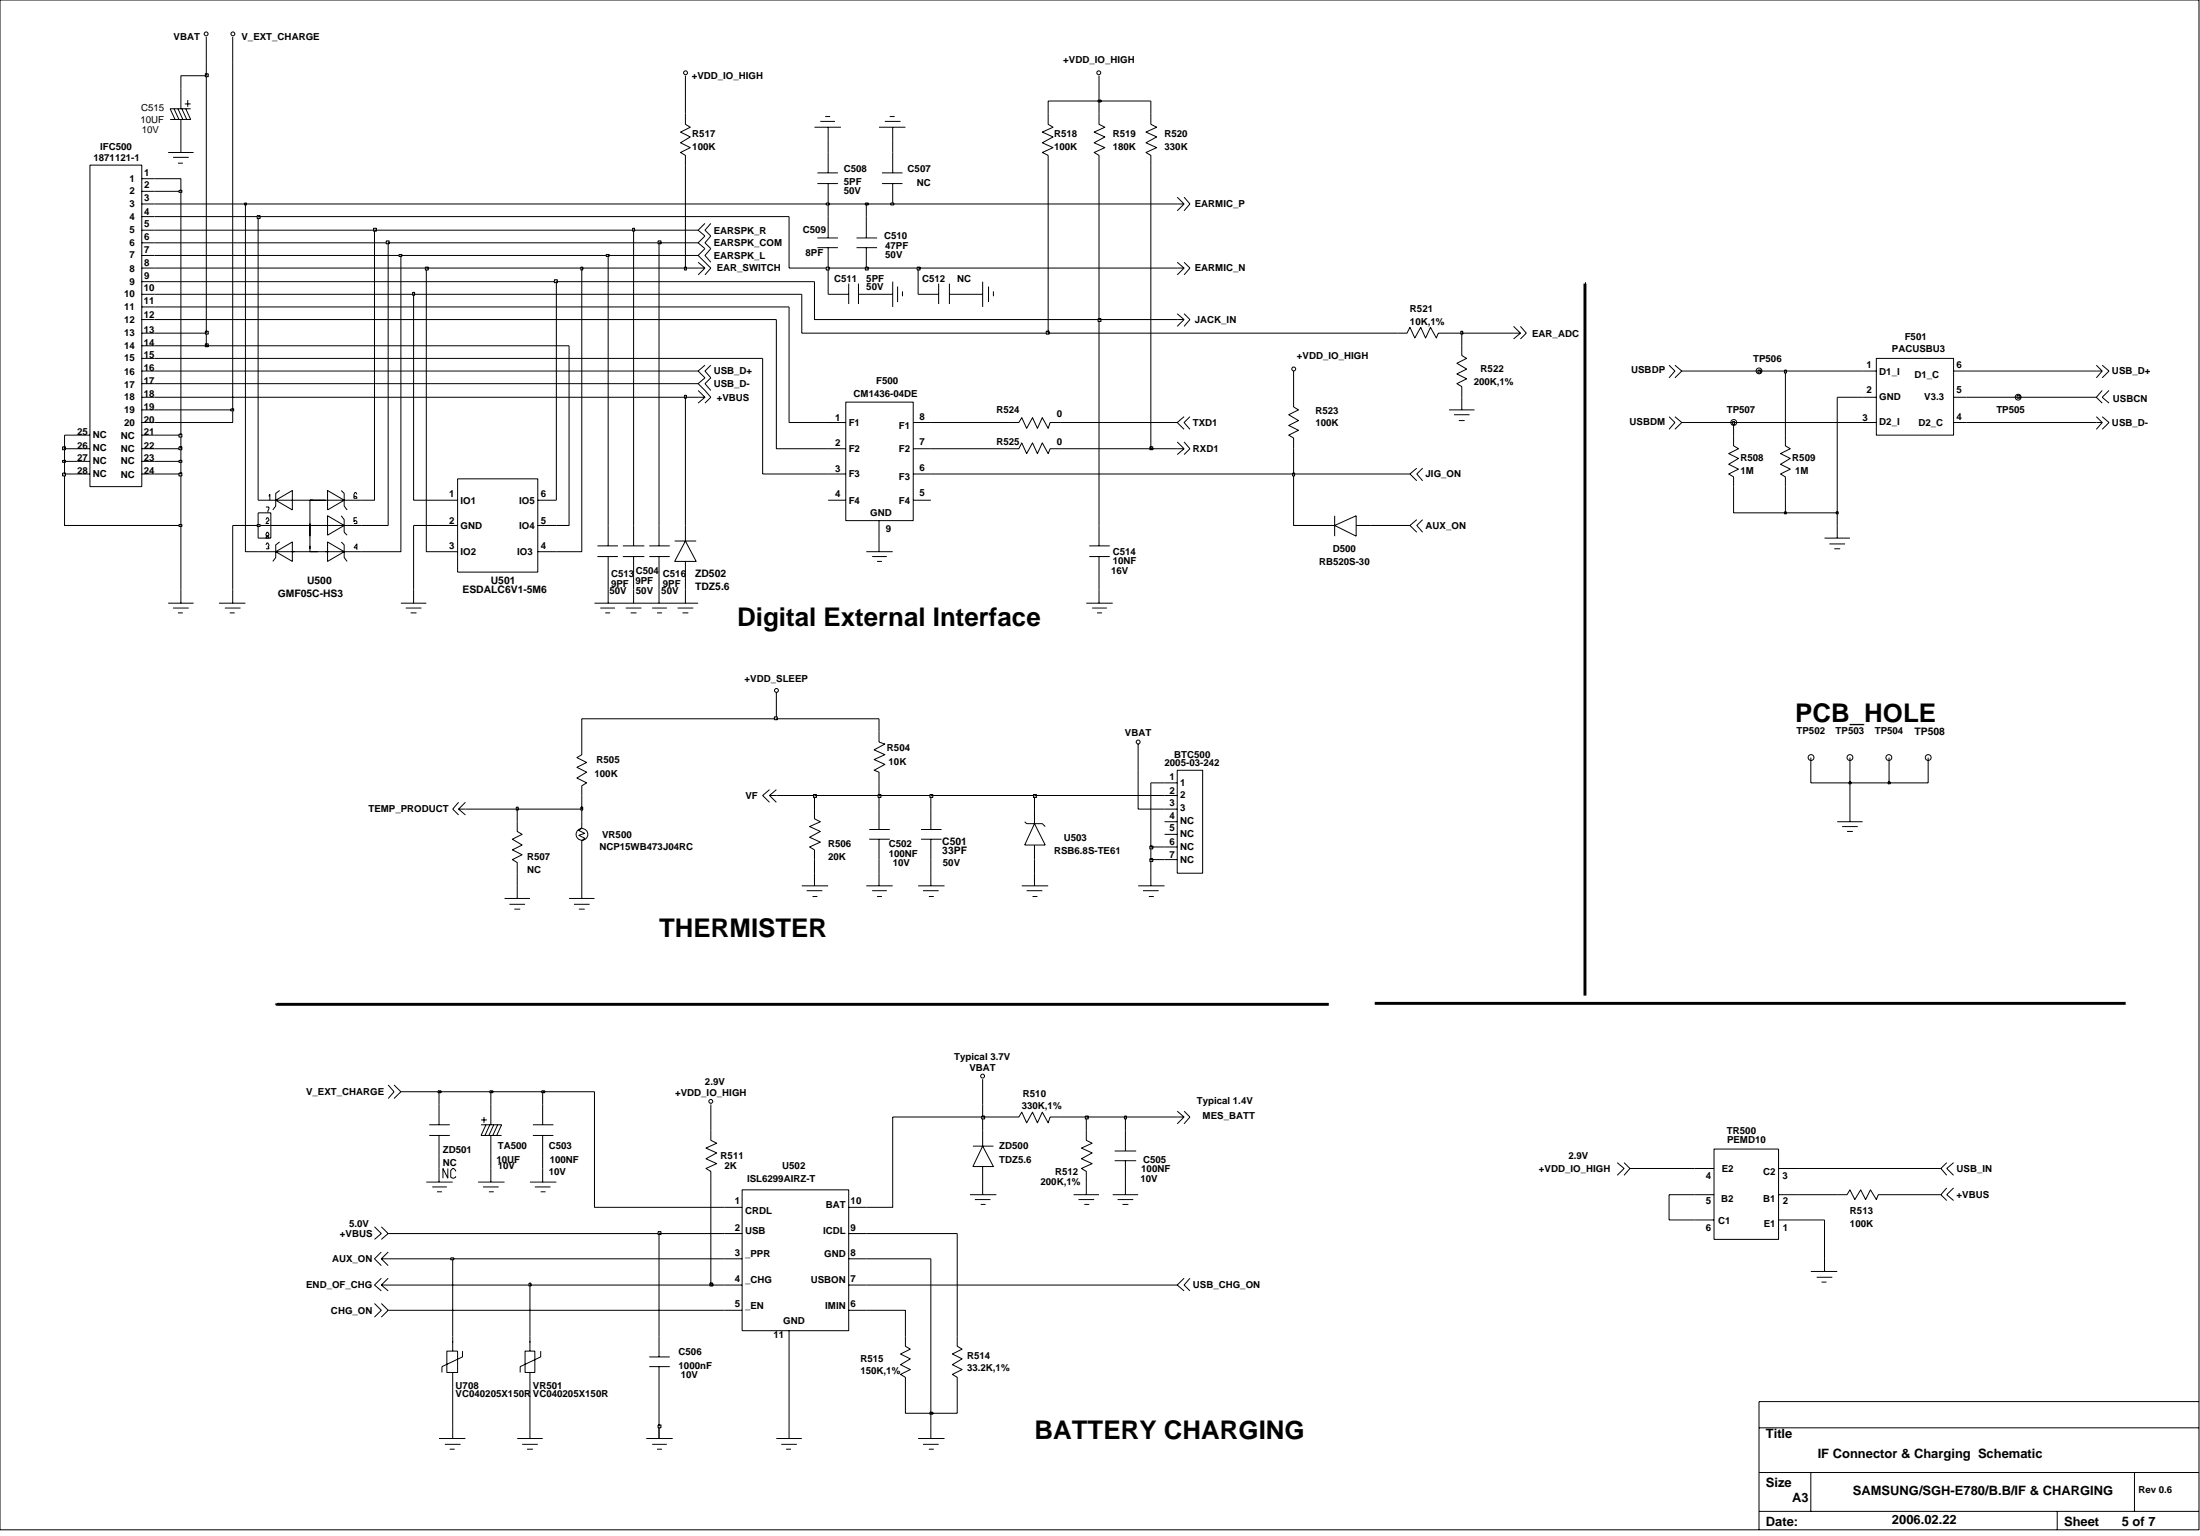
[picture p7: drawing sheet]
<svg xmlns="http://www.w3.org/2000/svg" width="192mm" height="134mm" viewBox="0 0 192 134" stroke-linecap="round" stroke-linejoin="round" font-family="sans-serif">
<g fill="none" stroke="#000" stroke-width=".09">
<path d="M7.8 14.4h4.5v28h-4.5zM12.3 17.8h1.2M12.3 15.6h1.2M12.3 18.9h1.2M12.3 16.7h1.2M14.6 13.3h2.3M15.1 13.7h1.3M15.2 9.5l.4 .9M15.5 9.5l.4 .9M15.5 14.2h.4M15.8 7.7v1.8M15.8 10.4v2.9"/>
<path d="M15.8 9.5l.5 .9M16.1 9h.5M16.2 9.5l.4 .9h-1.8M16.3 8.7v.6M16.6 9.5h-1.8l.4 .9M18 3.2v2.2M20.3 3.2v2.2M59.7 9.9v.9l.4 .3-.8 .4 .8 .4-.8 .5 .8 .5-.8 .4 .4 .2v.9M59.7 6.6v2.2M61.4 19.4l-.6 .6 .6 .5-.6 .6 .6 .5-.6 .6 1.1 1.1-.5 .6M61.9 19.4l-.5 .6 .5 .5-.5 .6 .5 .5-.5 .6 .5 .6M70.9 11.1h2.3"/>
<path d="M71.2 15h1.8M71.2 16h1.8M71.4 10.6h1.3M71.9 10.1h.4M72.1 11.1v1.1M72.1 13.3v1.7M72.1 16v1.8M72.1 18.9v1.8M75.4 18.9v1.8M76.5 11.1h2.3M76.8 15h1.8M76.8 16h1.8"/>
<path d="M77 10.6h1.4M77.5 10.1h.4M77.7 11.1v1.1M77.7 13.3v1.7M77.7 16v1.8M91.3 9.9v.9l.4 .3-.9 .4 .9 .4-.9 .5 .9 .5-.9 .4 .5 .2v.9M95.7 9.9v.9l.5 .3-.9 .4 .9 .4-.9 .5 .9 .5-.9 .4 .4 .2v.9M95.7 6.6v2.2M100.2 9.9v.9l.5 .3-.9 .4 .9 .4-.9 .5 .9 .5-.9 .4 .4 .2v.9M102.5 17.2l.6 .6M102.5 17.8h.6M103.1 17.2l.5 .6-.5 .5"/>
<path d="M103.1 17.8l-.6 .5M6.7 39.1h1.1M6.7 37.9h1.1M12.3 34.6h1.2M12.3 23.3h1.2M12.3 39.1h1.2M12.3 36.8h1.2M12.3 25.6h1.2M12.3 32.3h1.2M12.3 29h1.2M12.3 27.8h1.2M12.3 35.7h1.2"/>
<path d="M12.3 24.5h1.2M12.3 26.7h1.2M12.3 30.1h1.2M12.3 33.4h1.2M12.3 31.2h1.2M12.3 20h1.2M12.3 21.1h1.2M12.3 22.2h1.2M12.3 37.9h1.2M60.8 34l.6 .6-.6 .5M60.8 34.6h.6M60.8 23.3h.6"/>
<path d="M60.8 22.8l.6 .5M61.4 31.8l-.6 .5 .6 .6-.6 .5 1.1 1.2-.5 .5M61.4 23.3l-.6 .6M61.9 31.8l-.5 .5 .5 .6-.5 .5 .5 .6M71.2 21.6h1.8M71.2 20.7h1.8M72.1 21.6v1.7M72.1 39.1h1.5M72.1 36.8h1.5M72.1 25.6h1.8M73.6 35h5.9v10.3h-5.9zM73.9 24.7v1.8"/>
<path d="M74.6 21.6h1.8M74.6 20.7h1.8M74.7 25.6h3M74.7 24.7v1.8M75.4 21.6v1.7M77.7 24.5v2.2M78.2 24.9v1.4M78.6 25.4v.4M79.5 39.1h1.5M79.5 36.8h1.5M79.9 25.6h1.8M81.7 24.7v1.8"/>
<path d="M82.7 25.6h2.9M82.7 24.7v1.8M85.6 24.5v2.2M86.1 24.9v1.4M86.5 25.4v.4M87.9 39.1h.8l.3-.5 .4 .9 .5-.9 .4 .9 .5-.9 .5 .9 .1-.4h1M87.9 36.8h.8l.3-.4 .4 .9 .5-.9 .4 .9 .5-.9 .5 .9 .1-.5h1M102.5 22.8l.6 .5-.6 .6M102.5 23.3h.6M102.5 39.1h.6M102.5 38.5l.6 .6M102.5 27.3l.6 .5"/>
<path d="M102.5 27.8h.6M103.1 22.8l.5 .5-.5 .6M103.1 36.3l-.6 .5 .6 .6M103.1 38.5l.5 .6-.5 .5M103.1 39.1l-.6 .5M103.1 27.3l.5 .5-.5 .6M103.1 27.8l-.6 .6M103.6 36.3l-.5 .5 .5 .6M112.6 32.3v3.1l.5 .3-.9 .4 .9 .5-.9 .4 .9 .5-.9 .4 .4 .2v1M121.7 29h.8l.3-.5 .4 .9 .5-.9 .4 .9 .5-.9 .5 .9 .1-.4h1M126.2 35.7h2.2M126.6 36.1h1.4"/>
<path d="M127 36.6h.5M127.3 30.1v.8l.4 .3-.8 .4 .8 .5-.8 .5 .8 .4-.8 .4 .4 .2v2.1M131.8 29h.6M131.8 28.4l.6 .6M132.4 28.4l.5 .6-.5 .5M132.4 29l-.6 .5M145.3 31.8l.5 .5-.5 .6M145.3 36.3l.5 .5-.5 .6M145.8 31.8l.6 .5-.6 .6M145.8 36.3l.6 .5-.6 .6M150.9 37.9v.9l.5 .3-.9 .4 .9 .4-.9 .5 .9 .4-.9 .5 .4 .2v.9M155.5 37.9v.9l.4 .3-.9 .4 .9 .4-.9 .5 .9 .4-.9 .5 .5 .2v.9"/>
<path d="M162.2 34.6h1.2M162.2 36.8h1.2M162.2 32.3h1.2M163.4 31.2h6.7v6.7h-6.7zM170.1 34.6h1.1M170.1 36.8h1.1M170.1 32.3h1.1M182.5 36.8h.5M182.5 32.3h.5M182.5 31.8l.5 .5M182.5 36.3l.5 .5M183 34l-.5 .6 .5 .5"/>
<path d="M183 31.8l.6 .5-.6 .6M183 32.3l-.5 .6M183 36.3l.6 .5-.6 .6M183 36.8l-.5 .6M183.6 34l-.6 .6 .6 .5M6.7 41.3h1.1M6.7 40.2h1.1M12.3 41.3h1.2M12.3 40.2h1.2M14.6 52.5h2.3M15.1 52.9h1.3M15.5 53.3h.4"/>
<path d="M15.8 51.3v1.2M19.1 52.5h2.3M19.6 52.9h1.3M20 53.3h.4M20.3 51.3v1.2M22.5 43.5h9M22.5 44.6h1.1v2.2h-1.1M22.5 48h9M22.5 45.7h9M24 43.5l1.5-.8v1.7zM24 48l1.5-.8v1.7zM24.3 42.7l-.3 .3v1l-.2 .4"/>
<path d="M24.3 47.2l-.3 .2v1.1l-.2 .4M27 43.5v4.5M28.5 47.2l1.5 .8-1.5 .9zM28.5 42.7l1.5 .8-1.5 .9zM28.5 44.9l1.5 .8-1.5 .9zM29.7 47.2l.3 .2v1.1l.2 .4M29.7 42.7l.3 .3v1l.2 .4M29.7 44.9l.3 .3v1.1l.2 .3M34.9 52.5h2.2M35.3 52.9h1.4M35.8 53.3h.5M36 51.3v1.2"/>
<path d="M38.2 43.5h1.6M38.2 48h1.6M38.2 45.7h1.6M39.8 41.7h7v8.1h-7zM46.8 43.5h1.6M46.8 48h1.6M46.8 45.7h1.6M51.8 52.5h9M52 48.4h1.8M52 47.5h1.8M52.3 52.9h1.3M52.7 53.3h.4"/>
<path d="M53 45.7v1.8M53 48.4v1.8M53 51.3v1.2M54.2 48.4h1.9M54.2 47.5h1.9M54.5 52.9h1.3M54.9 53.3h.5M55.2 45.7v1.8M55.2 48.4v1.8M55.2 51.3v1.2M56.5 48.4h1.8M56.5 47.5h1.8"/>
<path d="M56.8 52.9h1.3M57.2 53.3h.4M57.4 45.7v1.8M57.4 48.4v1.8M57.4 51.3v1.2M58.7 47.1h1.9M59 52.9h1.4M59.4 53.3h.5M59.7 47.1l.9 1.8h-1.9zM59.7 45.7v1.4M59.7 48.9v1.3M59.7 51.3v1.2"/>
<path d="M72.1 43.5h1.5M72.1 41.3h1.5M75.4 48h2.3M75.9 48.4h1.3M76.4 48.9h.4M76.5 45.3v2.7M79.5 43.5h1.5M79.5 41.3h1.5M94.6 52.5h2.3M94.8 48.4h1.8M94.8 47.5h1.8M95.1 52.9h1.3"/>
<path d="M95.5 53.3h.4M95.7 45.7v1.8M95.7 48.4v1.8M95.7 51.3v1.2M114.8 45.7h1.4M116.2 45.7l1.9-.8v1.8zM116.2 44.9v1.8M118.1 45.7h1.3M123.4 40.8l-.6 .5 .6 .6M123.4 45.2l-.6 .5 .6 .6M123.9 40.8l-.5 .5 .5 .6M123.9 45.2l-.5 .5 .5 .6"/>
<path d="M158.9 46.8h2.2M159.3 47.3h1.4M159.7 47.8h.5M160 45.7v1.1M39.9 70.4h.6M39.9 69.8l-.5 .6 .5 .5M39.9 70.4l.6 .5M40.5 69.8l-.6 .6M43.9 78.2h2.2M44.4 78.7h1.3M44.8 79.1h.5M45 71.5v.9l.5 .2-.9 .4 .9 .6-.9 .4 .9 .4-.9 .4 .4 .3v.9"/>
<path d="M45 77.1v1.1M49.5 78.2h2.3M50 78.7h1.3M50.4 79.1h.5M50.7 64.8v.9l-.5 .2 .9 .5-.9 .4 .9 .4-.9 .5 .9 .4-.4 .3v.8M50.7 71.5v.5l-.3 .3 .5 .2-.5 .2 .5 .3-.2 .2v.5M50.7 77.1v1.1M67 69.2h.6M67 68.7l-.6 .5 .6 .6M67.6 68.7l-.6 .5 .6 .6M67.6 60.3v2.3M69.8 77.1h2.3"/>
<path d="M70.2 77.5h1.4M70.7 78h.5M70.9 70.4v.9l.5 .2-.9 .5 .9 .4-.9 .5 .9 .4-.9 .4 .4 .3v.8M70.9 76v1.1M75.4 77.1h2.3M75.7 72.2h1.8M75.7 73h1.8M75.9 77.5h1.3M76.4 78h.4M76.5 63.7v.9l.5 .2-.9 .5 .9 .4-.9 .4 .9 .4-.9 .5 .4 .2v.9M76.5 70.4v1.8M76.5 73v1.8"/>
<path d="M76.5 76v1.1M79.9 77.1h2.3M80.2 72.2h1.8M80.2 73h1.8M80.4 77.5h1.3M80.9 78h.4M81 70.4v1.8M81 73v1.8M81 76v1.1M89 77.1h2.3M89.2 71.5l.2 .2h1.4l.2 .3M89.4 77.5h1.4"/>
<path d="M89.9 78h.4M90.1 70.4v1.3M90.1 73.6v1.2M90.1 76v1.1M90.1 71.7l.9 1.9h-1.8zM99.1 77.1h2.3M99.1 64.8v2.2M99.5 77.5h1.4M100 78h.5M100.2 76v1.1M101.4 71.5h1.1M101.4 68.1h1.1"/>
<path d="M101.4 74.8h1.1M101.4 69.2h1.1M101.4 70.4h1.1M101.4 73.7h1.1M101.4 72.6h1.1M102.5 67h2.2v9h-2.2zM160 71.5h2.2M160.4 72h1.4M160.8 72.4h.5M161.1 70.4v1.1M33.8 94.4l.5 .6-.5 .6M34.3 94.4l.6 .6-.6 .6"/>
<path d="M37.4 98.8h1.8M37.4 97.9h1.8M38.2 96.1v1.8M38.2 98.8v1.8M41.9 97.9h1.8l-.5 .9M41.9 97.5h.5M42.1 97.2v.5M42.3 97.9l-.4 .9h1.8M42.7 97.9l-.5 .9M42.7 96.1v1.8M42.7 98.8v1.8M43 97.9l-.4 .9"/>
<path d="M43.3 97.9l-.4 .9M46.4 98.8h1.8M46.4 97.9h1.8M47.3 96.1v1.8M47.3 98.8v1.8M61.9 96.1v3.2l.5 .2-.9 .4 .9 .5-.9 .5 .9 .4-.9 .4 .4 .3v.9M84.7 99.8h1.8M85.6 99.8l.9 1.7h-1.8zM85.6 93.9v2.2M85.6 98.4v1.4M87.9 97.2h.8l.3-.4 .4 .9 .5-.9 .4 .9 .5-.9 .5 .9 .1-.5h1M94.6 98.4v.9l.5 .2-.9 .4 .9 .5-.9 .5 .9 .4-.9 .4 .4 .3v2"/>
<path d="M98 98.4v1.8M102.5 97.2h.6M102.5 96.7l.6 .5M103.1 96.7l.5 .5-.5 .6M103.1 97.2l-.6 .6M32.6 113.5l.6 .6-.6 .5M32.6 106.8l.6 .6-.6 .5M33.2 106.8l.6 .6-.6 .5M33.2 111.3l-.6 .6 .6 .5M33.2 111.9l.6 .5M33.2 111.9h.6M33.2 113.5l.6 .6-.6 .5"/>
<path d="M33.2 109l-.6 .6 .6 .6M33.2 109.6l.6 .6M33.2 109.6h.6M33.8 111.3l-.6 .6M33.8 109l-.6 .6M37.1 102.9h2.3M37.6 103.3h1.3M38.1 103.7h.4M38.2 101.7v1.2M38.9 117.6h.9v1.9h-.9zM39.4 116.3v1.3M39.4 119.5v5.7"/>
<path d="M40.3 117.6v.5l-1.8 .9v.5M41.6 102.9h2.3M42.1 103.3h1.3M42.6 103.7h.4M42.7 101.7v1.2M45.7 117.6h.9v1.9h-.9zM46.1 102.9h2.3M46.1 116.3v1.3M46.1 119.5v5.7M46.6 103.3h1.3M47.1 117.6v.5l-1.8 .9v.5M47.1 103.7h.4"/>
<path d="M47.3 101.7v1.2M56.5 119h1.8M56.5 118.1h1.8M57.4 116.3v1.8M57.4 119v1.7M63.1 111.9h1.5M63.1 109.6h1.5M63.1 107.4h1.5M63.1 114.1h1.5M63.1 105.1h1.5M64.6 103.6h9.3v12.2h-9.3zM68.7 115.8v1.6"/>
<path d="M73.9 111.9h1.5M73.9 109.6h1.5M73.9 107.4h1.5M73.9 114.1h1.5M73.9 105.1h1.5M78.8 116.3v.9l.5 .2-.9 .5 .9 .4-.9 .5 .9 .4-.9 .4 .4 .3v.8M83.3 116.3v.9l.5 .2-.9 .5 .9 .4-.9 .5 .9 .4-.9 .4 .4 .3v.8M84.5 104h2.3M84.9 104.4h1.3M85.4 104.8h.4M85.6 101.5v2.5M93.5 104h2.2"/>
<path d="M93.9 104.4h1.4M94.4 104.8h.4M96.9 104h2.2M97.1 101h1.8M97.1 100.2h1.8M97.3 104.4h1.4M97.7 104.8h.5M98 101v3M103.1 111.3l-.6 .6 .6 .5M103.6 111.3l-.5 .6 .5 .5M140.8 101.2l.6 .5-.6 .6M141.4 101.2l.5 .5-.5 .6"/>
<path d="M147.5 104h1.7M147.5 101.7h1.7M147.5 106.2h1.7M149.2 100h5.7v7.9h-5.7zM154.9 104h1.7M154.9 101.7h1.7M154.9 106.2h1.7M157.7 110.7h2.3M158.2 111.2h1.3M158.6 111.6h.4M158.9 109.6v1.1M160 104h.8l.3-.4 .4 .8 .5-.8 .4 .8 .5-.8 .5 .8 .1-.4h1"/>
<path d="M169.5 103.4l-.5 .6 .5 .5M169.5 101.2l-.5 .5 .5 .6M170.1 103.4l-.6 .6 .6 .5M170.1 101.2l-.6 .5 .6 .6M38.2 125.2h2.3M38.7 125.7h1.4M39.2 126.1h.4M45 125.2h2.3M45.5 125.7h1.3M45.9 126.1h.5M56.3 125.2h2.3M56.8 125.7h1.3"/>
<path d="M57.2 126.1h.4M57.4 124.1v1.1M67.6 125.2h2.2M68 125.7h1.4M68.4 126.1h.5M68.7 124.1v1.1M79.9 125.2h2.3M80.4 125.7h1.3M80.9 126.1h.4M81 124.1v1.1"/>
<circle cx="17.9" cy="2.9" r=".17"/>
<circle cx="20.3" cy="2.9" r=".17"/>
<circle cx="59.7" cy="6.3" r=".17"/>
<circle cx="95.7" cy="6.3" r=".17"/>
<circle cx="112.6" cy="32.1" r=".17"/>
<circle cx="151" cy="36.8" r=".25"/>
<circle cx="153.2" cy="32.3" r=".25"/>
<circle cx="175.7" cy="34.6" r=".25"/>
<circle cx="50.7" cy="72.6" r=".51"/>
<circle cx="67.6" cy="60.1" r=".17"/>
<circle cx="99.1" cy="64.6" r=".17"/>
<circle cx="157.7" cy="65.9" r=".25"/>
<circle cx="161.1" cy="65.9" r=".25"/>
<circle cx="164.5" cy="65.9" r=".25"/>
<circle cx="167.9" cy="65.9" r=".25"/>
<circle cx="61.9" cy="95.9" r=".17"/>
<circle cx="85.6" cy="93.7" r=".17"/>
</g>
<path d="M57.3 124h.3v.3h-.3z" fill="#c2c2c2"/>
<path d="M68.7 117.4v6.7M57.3 124h.3v.3h-.3zM57.4 120.7v3.4M78.8 120.7v2.3h2.2v1.1" fill="none" stroke="#000" stroke-width=".09"/>
<path d="M81 122.9h.2v.2h-.2z" fill="#c2c2c2"/>
<path d="M33.8 111.9h12.3v4.4M33.8 114.1h29.3M39.4 109.6v6.7M57.4 107.4v8.9M75.4 114.1h3.4v2.2M81 109.6v13.4h2.3v-2.3M83.3 107.4v8.9M81 122.9h.2v.2h-.2z" fill="none" stroke="#000" stroke-width=".09"/>
<path d="M46.1 111.7h.1v.2h-.1z" fill="#c2c2c2"/>
<path d="M46.1 111.7h.1v.2h-.1zM46.1 111.9h15.8" fill="none" stroke="#000" stroke-width=".09"/>
<path d="M61.8 111.7h.3v.2h-.3z" fill="#c2c2c2"/>
<path d="M33.8 109.6h5.6M61.8 111.7h.3v.2h-.3zM61.9 102.9v9h1.2M75.4 111.9h27.1" fill="none" stroke="#000" stroke-width=".09"/>
<path d="M39.2 109.5h.3v.2h-.3z" fill="#c2c2c2"/>
<path d="M33.8 107.4h23.6M39.2 109.5h.3v.2h-.3zM39.4 109.6h23.7M75.4 109.6h5.6M158.9 106.2v3.4" fill="none" stroke="#000" stroke-width=".09"/>
<path d="M57.3 107.2h.3v.3h-.3z" fill="#c2c2c2"/>
<g fill="none" stroke="#000" stroke-width=".09">
<path d="M51.8 95v10.1h11.3M85.6 98.4v-1.2h-7.9v7.9h-2.3M94.6 97.2v1.2M98 97.2v1.2M38.2 100.6v1.1M42.7 100.6v1.1M47.3 100.6v1.1M57.3 107.2h.3v.3h-.3zM57.4 107.4h5.7M75.4 107.4h7.9M141.9 101.7h5.6M147.5 104h-2.2v2.2h2.2"/>
<path d="M156.6 106.2h2.3M156.6 104h3.4M156.6 101.7h12.4M164.5 104h4.5"/>
</g>
<path d="M85.5 97.1h.2v.3h-.2z" fill="#c2c2c2"/>
<path d="M85.5 97.1h.2v.3h-.2zM85.6 96.1v1.1h2.3M92.4 97.2h2.2" fill="none" stroke="#000" stroke-width=".09"/>
<path d="M94.5 97.1h.3v.3h-.3z" fill="#c2c2c2"/>
<path d="M94.5 97.1h.3v.3h-.3zM94.6 97.2h3.4" fill="none" stroke="#000" stroke-width=".09"/>
<path d="M97.9 97.1h.2v.3h-.2z" fill="#c2c2c2"/>
<path d="M34.9 95h3.3v1.1M42.7 95v1.1M47.3 95v1.1M97.9 97.1h.2v.3h-.2zM98 97.2h4.5" fill="none" stroke="#000" stroke-width=".09"/>
<path d="M38.1 94.9h.3v.2h-.3z" fill="#c2c2c2"/>
<path d="M38.1 94.9h.3v.2h-.3zM38.2 95h4.5" fill="none" stroke="#000" stroke-width=".09"/>
<path d="M42.7 94.9h.2v.2h-.2z" fill="#c2c2c2"/>
<path d="M42.7 94.9h.2v.2h-.2zM42.7 95h4.6" fill="none" stroke="#000" stroke-width=".09"/>
<path d="M47.2 94.9h.2v.2h-.2z" fill="#c2c2c2"/>
<path d="M45 76v1.1M50.7 73.7v3.4M70.9 74.8v1.2M76.5 74.8v1.2M81 74.8v1.2M90.1 74.8v1.2M100.2 74.8v1.2M47.2 94.9h.2v.2h-.2zM47.3 95h4.5" fill="none" stroke="#000" stroke-width=".09"/>
<path d="M100.1 74.7h.3v.3h-.3z" fill="#c2c2c2"/>
<path d="M100.1 74.7h.3v.3h-.3zM100.2 73.7v1.1h1.2" fill="none" stroke="#000" stroke-width=".09"/>
<path d="M100.1 73.6h.3v.3h-.3z" fill="#c2c2c2"/>
<path d="M40.5 70.4h4.5v1.1M50.7 70.4v1.1M100.1 73.6h.3v.3h-.3zM100.2 68.1v5.6h1.2" fill="none" stroke="#000" stroke-width=".09"/>
<path d="M45 70.3h.1v.2h-.1z" fill="#c2c2c2"/>
<path d="M45 70.3h.1v.2h-.1zM45 70.4h5.7" fill="none" stroke="#000" stroke-width=".09"/>
<path d="M50.6 70.3h.1v.2h-.1z" fill="#c2c2c2"/>
<path d="M50.6 70.3h.1v.2h-.1zM50.7 69.2v1.2M67.6 69.2h3.3v1.2M76.5 69.2v1.2M81 69.2v1.2M90.1 69.2v1.2M99.1 67v3.4h2.3M161.1 68.1v2.3" fill="none" stroke="#000" stroke-width=".09"/>
<path d="M70.8 69.2h.3v.2h-.3z" fill="#c2c2c2"/>
<path d="M70.8 69.2h.3v.2h-.3zM70.9 69.2h5.6" fill="none" stroke="#000" stroke-width=".09"/>
<path d="M76.5 69.2h.2v.2h-.2z" fill="#c2c2c2"/>
<path d="M76.5 69.2h.2v.2h-.2zM76.5 68.1v1.1h4.5" fill="none" stroke="#000" stroke-width=".09"/>
<path d="M81 69.2h.2v.2h-.2z" fill="#c2c2c2"/>
<path d="M81 69.2h.2v.2h-.2zM81 69.2h9.1" fill="none" stroke="#000" stroke-width=".09"/>
<path d="M90 69.2h.2v.2h-.2z" fill="#c2c2c2"/>
<path d="M90 69.2h.2v.2h-.2zM90.1 69.2h11.3M100.2 68.1h1.2M157.7 65.9v2.2h3.4" fill="none" stroke="#000" stroke-width=".09"/>
<path d="M161 68.1h.2v.1h-.2z" fill="#c2c2c2"/>
<path d="M161 68.1h.2v.1h-.2zM161.1 65.9v2.2h3.4" fill="none" stroke="#000" stroke-width=".09"/>
<path d="M164.4 68.1h.2v.1h-.2z" fill="#c2c2c2"/>
<path d="M67.6 62.6h-16.9v2.2M76.5 62.6v1.1M164.4 68.1h.2v.1h-.2zM164.5 65.9v2.2h3.4v-2.2" fill="none" stroke="#000" stroke-width=".09"/>
<path d="M67.4 62.4h.3v.3h-.3z" fill="#c2c2c2"/>
<g fill="none" stroke="#000" stroke-width=".09">
<path d="M21.4 17.8v30.2h1.1M34.9 22.2v25.8h-3.4M37.1 23.3v24.7h1.1M50.7 23.3v24.7h-2.3M5.6 41.3v4.4h10.2v5.6M20.3 45.7v5.6M22.5 45.7v1.1M36 45.7v5.6M53 50.2v1.1M55.2 50.2v1.1M57.4 50.2v1.1M59.7 50.2v1.1"/>
<path d="M95.7 50.2v1.1M67.4 62.4h.3v.3h-.3zM67.6 62.6h8.9"/>
</g>
<path d="M15.6 45.7h.2v.1h-.2z" fill="#c2c2c2"/>
<path d="M15.6 45.7h.2v.1h-.2zM15.8 41.3v4.4M20.3 45.7h2.2" fill="none" stroke="#000" stroke-width=".09"/>
<path d="M22.4 45.7h.2v.1h-.2z" fill="#c2c2c2"/>
<g fill="none" stroke="#000" stroke-width=".09">
<path d="M33.8 21.1v24.6h-2.3M49.5 30.1v15.6h-1.1M53 22.2v23.5M55.2 20v25.7M57.4 21.1v24.6M59.7 34.6v11.1M95.7 27.8v17.9M22.4 45.7h.2v.1h-.2zM22.5 44.6v1.1M36 45.7h2.2M112.6 41.3v4.4h2.2M119.4 45.7h3.4"/>
<path d="M150.9 42.4v2.2h4.6M160 44.6v1.1"/>
</g>
<path d="M155.4 44.6h.1v.1h-.1z" fill="#c2c2c2"/>
<path d="M155.4 44.6h.1v.1h-.1zM155.5 42.4v2.2h4.5" fill="none" stroke="#000" stroke-width=".09"/>
<path d="M159.9 44.6h.2v.1h-.2z" fill="#c2c2c2"/>
<path d="M22.5 18.9v24.6M32.6 20v23.5h-1.1M36 25.6v17.9h2.2M48.4 24.5v19M160 34.6v10M159.9 44.6h.2v.1h-.2z" fill="none" stroke="#000" stroke-width=".09"/>
<path d="M5.4 41.2h.3v.2h-.3z" fill="#c2c2c2"/>
<path d="M5.4 41.2h.3v.2h-.3zM5.6 40.2v1.1h1.1M13.5 41.3h2.3" fill="none" stroke="#000" stroke-width=".09"/>
<path d="M15.6 41.2h.2v.2h-.2z" fill="#c2c2c2"/>
<path d="M66.4 31.2v10.1h5.7M15.6 41.2h.2v.2h-.2zM15.8 40.2v1.1M81 41.3h31.6" fill="none" stroke="#000" stroke-width=".09"/>
<path d="M112.5 41.2h.2v.2h-.2z" fill="#c2c2c2"/>
<path d="M112.6 39.1v2.2h10.2M112.6 41.2h.1v.2h-.1z" fill="none" stroke="#000" stroke-width=".09"/>
<path d="M5.4 40.1h.3v.1h-.3z" fill="#c2c2c2"/>
<path d="M5.6 39.1v1.1h1.1M5.4 40.1h.3v.1h-.3zM13.5 40.2h2.3" fill="none" stroke="#000" stroke-width=".09"/>
<path d="M15.6 40.1h.2v.1h-.2z" fill="#c2c2c2"/>
<path d="M15.8 39.1v1.1M15.6 40.1h.2v.1h-.2z" fill="none" stroke="#000" stroke-width=".09"/>
<path d="M5.4 38.9h.3v.2h-.3z" fill="#c2c2c2"/>
<path d="M5.4 38.9h.3v.2h-.3zM5.6 37.9v1.2h1.1M13.5 39.1h2.3" fill="none" stroke="#000" stroke-width=".09"/>
<path d="M15.6 38.9h.2v.2h-.2z" fill="#c2c2c2"/>
<path d="M15.6 38.9h.2v.2h-.2zM15.8 37.9v1.2M67.6 27.8v11.3h4.5M81 39.1h6.9M92.4 39.1h7.8" fill="none" stroke="#000" stroke-width=".09"/>
<path d="M100.1 38.9h.3v.2h-.3z" fill="#c2c2c2"/>
<path d="M100.2 14.4v24.7h2.3M5.6 37.9h1.1M13.5 37.9h2.3M100.1 38.9h.3v.2h-.3z" fill="none" stroke="#000" stroke-width=".09"/>
<path d="M15.6 37.8h.2v.2h-.2z" fill="#c2c2c2"/>
<path d="M15.8 16.7v21.2M15.6 37.8h.2v.2h-.2zM20.3 35.7v1.1h-6.8M68.7 26.7v10.1h3.4M81 36.8h6.9M92.4 36.8h10.1M146.4 36.8h4.5v1.1M155.5 32.3v5.6" fill="none" stroke="#000" stroke-width=".09"/>
<path d="M150.9 36.7h.1v.2h-.1z" fill="#c2c2c2"/>
<path d="M13.5 35.7h6.8M150.9 36.7h.1v.2h-.1zM150.9 36.8h11.3M171.2 36.8h11.3" fill="none" stroke="#000" stroke-width=".09"/>
<path d="M20.1 35.6h.2v.2h-.2z" fill="#c2c2c2"/>
<path d="M20.3 5.4v30.3M13.5 34.6h46.2M20.1 35.6h.2v.2h-.2z" fill="none" stroke="#000" stroke-width=".09"/>
<path d="M59.6 34.4h.2v.3h-.2z" fill="#c2c2c2"/>
<path d="M59.6 34.4h.2v.3h-.2zM59.7 34.6h1.1M160 34.6h2.2M171.2 34.6h4.5" fill="none" stroke="#000" stroke-width=".09"/>
<path d="M175.6 34.4h.3v.3h-.3z" fill="#c2c2c2"/>
<path d="M13.5 33.4h47.3M13.5 32.3h47.3M146.4 32.3h6.8M175.6 34.4h.3v.3h-.3zM175.7 34.6h6.8" fill="none" stroke="#000" stroke-width=".09"/>
<path d="M153.1 32.2h.2v.3h-.2z" fill="#c2c2c2"/>
<path d="M153.1 32.2h.2v.3h-.2zM153.2 32.3h2.3" fill="none" stroke="#000" stroke-width=".09"/>
<path d="M155.4 32.2h.1v.3h-.1z" fill="#c2c2c2"/>
<path d="M13.5 31.2h52.9M13.5 30.1h4.5M155.4 32.2h.1v.3h-.1zM155.5 32.3h6.7M171.2 32.3h11.3" fill="none" stroke="#000" stroke-width=".09"/>
<path d="M17.9 29.9h.2v.3h-.2z" fill="#c2c2c2"/>
<path d="M13.5 29h4.5v1.1h31.5M17.9 29.9h.2v.3h-.2zM127.3 29v1.1" fill="none" stroke="#000" stroke-width=".09"/>
<path d="M17.9 28.8h.2v.3h-.2z" fill="#c2c2c2"/>
<path d="M18 6.6v22.4M17.9 28.8h.2v.3h-.2zM69.8 25.6v3.4h21.5" fill="none" stroke="#000" stroke-width=".09"/>
<path d="M91.1 28.8h.3v.3h-.3z" fill="#c2c2c2"/>
<path d="M91.3 14.4v14.6h30.4M91.1 28.8h.3v.3h-.3zM126.2 29h1.1" fill="none" stroke="#000" stroke-width=".09"/>
<path d="M127.2 28.8h.2v.3h-.2z" fill="#c2c2c2"/>
<path d="M13.5 27.8h54.1M70.9 24.5v3.3h24.8M127.2 28.8h.2v.3h-.2zM127.3 29h4.5" fill="none" stroke="#000" stroke-width=".09"/>
<path d="M95.6 27.7h.3v.3h-.3z" fill="#c2c2c2"/>
<path d="M95.7 14.4v13.4h6.8M13.5 26.7h55.2M13.5 25.6h22.5M95.6 27.7h.3v.3h-.3z" fill="none" stroke="#000" stroke-width=".09"/>
<path d="M35.9 25.4h.2v.3h-.2z" fill="#c2c2c2"/>
<path d="M13.5 24.5h34.9M35.9 25.4h.2v.3h-.2zM36 25.6h33.8M72.1 23.3v2.3M79.9 23.3v2.3" fill="none" stroke="#000" stroke-width=".09"/>
<path d="M48.3 24.3h.2v.3h-.2z" fill="#c2c2c2"/>
<path d="M13.5 23.3h23.6M48.3 24.3h.2v.3h-.2zM48.4 24.5h22.5" fill="none" stroke="#000" stroke-width=".09"/>
<path d="M37 23.3h.3v.2h-.3z" fill="#c2c2c2"/>
<path d="M37 23.3h.3v.2h-.3zM37.1 23.3h13.6" fill="none" stroke="#000" stroke-width=".09"/>
<path d="M50.6 23.3h.1v.2h-.1z" fill="#c2c2c2"/>
<path d="M50.6 23.3h.1v.2h-.1zM50.7 23.3h9" fill="none" stroke="#000" stroke-width=".09"/>
<path d="M59.6 23.3h.2v.2h-.2z" fill="#c2c2c2"/>
<path d="M59.7 14.4v8.9h1.1M68.7 18.9v4.4h3.4M59.6 23.3h.2v.2h-.2z" fill="none" stroke="#000" stroke-width=".09"/>
<path d="M71.9 23.3h.3v.2h-.3z" fill="#c2c2c2"/>
<path d="M71.9 23.3h.3v.2h-.3zM72.1 23.3h3.3" fill="none" stroke="#000" stroke-width=".09"/>
<path d="M75.3 23.3h.3v.2h-.3z" fill="#c2c2c2"/>
<path d="M75.3 23.3h.3v.2h-.3zM75.4 23.3h4.5" fill="none" stroke="#000" stroke-width=".09"/>
<path d="M79.9 23.3h.2v.2h-.2z" fill="#c2c2c2"/>
<path d="M13.5 22.2h21.4M79.9 23.3h.2v.2h-.2zM79.9 23.3h22.6" fill="none" stroke="#000" stroke-width=".09"/>
<path d="M34.7 22.2h.3v.1h-.3z" fill="#c2c2c2"/>
<path d="M34.7 22.2h.3v.1h-.3zM34.9 22.2h18.1" fill="none" stroke="#000" stroke-width=".09"/>
<path d="M52.8 22.2h.2v.1h-.2z" fill="#c2c2c2"/>
<path d="M13.5 21.1h20.3M52.8 22.2h.2v.1h-.2zM53 22.2h7.8" fill="none" stroke="#000" stroke-width=".09"/>
<path d="M33.6 21h.3v.2h-.3z" fill="#c2c2c2"/>
<path d="M33.6 21h.3v.2h-.3zM33.8 21.1h23.6" fill="none" stroke="#000" stroke-width=".09"/>
<path d="M57.3 21h.3v.2h-.3z" fill="#c2c2c2"/>
<path d="M13.5 20h19.1M57.3 21h.3v.2h-.3zM57.4 21.1h3.4" fill="none" stroke="#000" stroke-width=".09"/>
<path d="M32.5 19.9h.3v.2h-.3z" fill="#c2c2c2"/>
<path d="M32.5 19.9h.3v.2h-.3zM32.6 20h22.6" fill="none" stroke="#000" stroke-width=".09"/>
<path d="M55.1 19.9h.2v.2h-.2z" fill="#c2c2c2"/>
<path d="M13.5 18.9h9M55.1 19.9h.2v.2h-.2zM55.2 20h5.6" fill="none" stroke="#000" stroke-width=".09"/>
<path d="M22.4 18.8h.2v.2h-.2z" fill="#c2c2c2"/>
<path d="M13.5 17.8h7.9M22.4 18.8h.2v.2h-.2zM22.5 18.9h46.2M72.1 17.8v1.1M75.4 17.8v1.1" fill="none" stroke="#000" stroke-width=".09"/>
<path d="M21.3 17.7h.2v.1h-.2z" fill="#c2c2c2"/>
<path d="M21.3 17.7h.2v.1h-.2zM21.4 17.8h50.7" fill="none" stroke="#000" stroke-width=".09"/>
<path d="M71.9 17.7h.3v.1h-.3z" fill="#c2c2c2"/>
<path d="M71.9 17.7h.3v.1h-.3zM72.1 17.8h3.3" fill="none" stroke="#000" stroke-width=".09"/>
<path d="M75.3 17.7h.3v.1h-.3z" fill="#c2c2c2"/>
<path d="M75.3 17.7h.3v.1h-.3zM75.4 17.8h2.3" fill="none" stroke="#000" stroke-width=".09"/>
<path d="M77.6 17.7h.2v.1h-.2z" fill="#c2c2c2"/>
<path d="M13.5 16.7h2.3M77.6 17.7h.2v.1h-.2zM77.7 17.8h24.8" fill="none" stroke="#000" stroke-width=".09"/>
<path d="M15.6 16.6h.2v.1h-.2z" fill="#c2c2c2"/>
<path d="M13.5 15.6h2.3v1.1M15.6 16.6h.2v.1h-.2zM59.7 8.8v1.1M72.1 12.2v1.1M77.7 12.2v1.1M91.3 9.9v-1.1h4.4v1.1M100.2 8.8v1.1" fill="none" stroke="#000" stroke-width=".09"/>
<path d="M95.6 8.7h.3v.2h-.3z" fill="#c2c2c2"/>
<path d="M18 6.6h-2.2v1.1M95.6 8.7h.3v.2h-.3zM95.7 8.8h4.5" fill="none" stroke="#000" stroke-width=".09"/>
<path d="M17.9 6.4h.2v.3h-.2z" fill="#c2c2c2"/>
<g fill="none" stroke="#000" stroke-width=".09">
<path d="M0 0h191.5v133.2h-191.5zM17.9 6.4h.2v.3h-.2zM18 5.4v1.2M23.2 45.2l.1-.1 .1 .2-.2 .3h.2M23.2 47.4v-.1l.2 .1-.1 .2 .1 .2h-.2M23.2 44.1h.2l-.1 .5M23.2 46.3h.1l.1 .3-.2 .2h.2l-.2-.2zM23.4 43.2l.1-.2v.5M31.1 47.7h-.3l.3-.4v.6M31.1 45.1h-.3v.3l.2-.1 .1 .3h-.3M31.1 43l-.1-.1-.2 .1v.4h.3l-.1-.2h-.2M39 101.7v.9l-.4-.9v.9"/>
<path d="M39.7 102l-.2-.3-.3 .2v.6l.3 .1 .2-.2M153.2 131.6h38.3M153.2 128.2h38.3M153.2 124.3h38.3M157.7 128.2v3.4M179.1 131.6v1.6M185.9 128.2v3.4M191.5 122h-38.3v11.2"/>
</g>
<path d="M138.1 24.7h-.1v62M24.1 87.3v.1h91.6M119.7 87.3h65.4" fill="none" stroke="#000" stroke-width=".25"/>
<g font-size="2.2">
<text x="64.2" y="54.4">Digital External Interface</text>
<text x="156.3" y="62.8">PCB_HOLE</text>
<text x="57.4" y="81.6">THERMISTER</text>
<text x="90.1" y="125.2">BATTERY CHARGING</text>
</g>
<g font-size="1.1">
<text x="153.8" y="125.2">Title</text>
<text x="153.8" y="129.4">Size</text>
<text x="156.1" y="130.8">A3</text>
<text x="158.3" y="126.9">IF Connector &amp; Charging Schematic</text>
<text x="161.3" y="130.1">SAMSUNG/SGH-E780/B.B/IF &amp; CHARGING</text>
<text x="153.8" y="132.8">Date:</text>
<text x="164.7" y="132.6">2006.02.22</text>
<text x="179.7" y="132.8">Sheet</text>
<text x="184.7" y="132.8">5 of 7</text>
</g>
<g font-size=".9">
<text x="24.2" y="52">GMF05C-HS3</text>
<text x="26.7" y="50.8">U500</text>
<text x="40.3" y="51.6">ESDALC6V1-5M6</text>
<text x="42.7" y="50.8">U501</text>
<text x="60.5" y="51.3">TDZ5.6</text>
<text x="60.5" y="50.2">ZD502</text>
<text x="166.7" y="64">TP508</text>
<text x="82" y="74.4">33PF</text>
<text x="82" y="73.5">C501</text>
</g>
<g font-size=".8">
<text x="15.1" y="3.5">VBAT</text>
<text x="21" y="3.5">V_EXT_CHARGE</text>
<text x="92.6" y="5.5">+VDD_IO_HIGH</text>
<text x="12.2" y="10.7">10UF</text>
<text x="12.3" y="9.6">C515</text>
<text x="12.3" y="11.6">10V</text>
<text x="60.2" y="6.9">+VDD_IO_HIGH</text>
<text x="60.3" y="11.9">R517</text>
<text x="91.8" y="11.9">R518</text>
<text x="96.9" y="11.9">R519</text>
<text x="101.4" y="11.9">R520</text>
<text x="8.1" y="14">1871121-1</text>
<text x="8.7" y="13">IFC500</text>
<text x="11.3" y="16.9">2</text>
<text x="11.3" y="15.8">1</text>
<text x="12.6" y="16.4">2</text>
<text x="12.6" y="17.5">3</text>
<text x="12.6" y="15.3">1</text>
<text x="60.3" y="13">100K</text>
<text x="73.5" y="16.1">5PF</text>
<text x="73.5" y="16.9">50V</text>
<text x="73.5" y="15">C508</text>
<text x="79" y="15">C507</text>
<text x="79.8" y="16.2">NC</text>
<text x="91.8" y="13">100K</text>
<text x="96.9" y="13">180K</text>
<text x="101.4" y="13">330K</text>
<text x="11.3" y="22.5">7</text>
<text x="11.3" y="23.7">8</text>
<text x="11.3" y="18">3</text>
<text x="11.3" y="19.2">4</text>
<text x="11.3" y="20.3">5</text>
<text x="11.3" y="21.4">6</text>
<text x="12.6" y="23.2">8</text>
<text x="12.6" y="18.7">4</text>
<text x="12.6" y="19.8">5</text>
<text x="12.6" y="20.9">6</text>
<text x="12.6" y="22">7</text>
<text x="62.1" y="20.3">EARSPK_R</text>
<text x="62.1" y="22.5">EARSPK_L</text>
<text x="62.1" y="21.4">EARSPK_COM</text>
<text x="62.4" y="23.6">EAR_SWITCH</text>
<text x="69.9" y="20.3">C509</text>
<text x="70.1" y="22.2">8PF</text>
<text x="77" y="20.8">C510</text>
<text x="77.1" y="21.6">47PF</text>
<text x="77.1" y="22.5">50V</text>
<text x="104" y="18.1">EARMIC_P</text>
<text x="104" y="23.6">EARMIC_N</text>
<text x="10.8" y="25.9">10</text>
<text x="10.8" y="27">11</text>
<text x="10.8" y="28.2">12</text>
<text x="10.8" y="29.3">13</text>
<text x="11.3" y="24.8">9</text>
<text x="12.5" y="25.4">10</text>
<text x="12.5" y="26.5">11</text>
<text x="12.5" y="27.6">12</text>
<text x="12.5" y="29">13</text>
<text x="12.6" y="24.3">9</text>
<text x="72.6" y="24.5">C511</text>
<text x="75.4" y="25.3">50V</text>
<text x="75.4" y="24.5">5PF</text>
<text x="80.3" y="24.5">C512</text>
<text x="83.3" y="24.5">NC</text>
<text x="104" y="28.1">JACK_IN</text>
<text x="122.8" y="28.3">10K,1%</text>
<text x="122.8" y="27.1">R521</text>
<text x="133.4" y="29.3">EAR_ADC</text>
<text x="165.8" y="29.6">F501</text>
<text x="10.8" y="34.8">18</text>
<text x="10.8" y="35.9">19</text>
<text x="10.8" y="30.4">14</text>
<text x="10.8" y="31.5">15</text>
<text x="10.8" y="32.6">16</text>
<text x="10.8" y="33.7">17</text>
<text x="12.5" y="34.6">18</text>
<text x="12.5" y="35.7">19</text>
<text x="12.5" y="30.1">14</text>
<text x="12.5" y="31.2">15</text>
<text x="12.5" y="32.3">16</text>
<text x="12.5" y="33.4">17</text>
<text x="62.1" y="33.7">USB_D-</text>
<text x="62.1" y="32.6">USB_D+</text>
<text x="62.4" y="34.9">+VBUS</text>
<text x="74.3" y="34.6">CM1436-04DE</text>
<text x="76.3" y="33.4">F500</text>
<text x="86.8" y="35.9">R524</text>
<text x="112.9" y="31.2">+VDD_IO_HIGH</text>
<text x="128.3" y="33.5">200K,1%</text>
<text x="128.9" y="32.4">R522</text>
<text x="142" y="32.5">USBDP</text>
<text x="150.4" y="36">TP507</text>
<text x="152.7" y="31.5">TP506</text>
<text x="162.5" y="32">1</text>
<text x="162.5" y="34.2">2</text>
<text x="163.6" y="32.6">D1_I</text>
<text x="163.6" y="34.8">GND</text>
<text x="164.7" y="30.6">PACUSBU3</text>
<text x="166.7" y="32.9">D1_C</text>
<text x="167.5" y="34.8">V3.3</text>
<text x="170.4" y="32">6</text>
<text x="170.4" y="34.2">5</text>
<text x="173.8" y="36">TP505</text>
<text x="183.9" y="32.6">USB_D+</text>
<text x="184" y="35">USBCN</text>
<text x="6.7" y="39.1">26</text>
<text x="6.7" y="40.2">27</text>
<text x="6.7" y="41.3">28</text>
<text x="6.7" y="37.9">25</text>
<text x="8.1" y="39.2">NC</text>
<text x="8.1" y="40.4">NC</text>
<text x="8.1" y="41.5">NC</text>
<text x="8.1" y="38.1">NC</text>
<text x="10.5" y="38.2">NC</text>
<text x="10.5" y="39.3">NC</text>
<text x="10.5" y="40.4">NC</text>
<text x="10.5" y="41.6">NC</text>
<text x="10.8" y="37.1">20</text>
<text x="12.5" y="37.9">21</text>
<text x="12.5" y="39.1">22</text>
<text x="12.5" y="40.2">23</text>
<text x="12.5" y="41.3">24</text>
<text x="12.5" y="36.8">20</text>
<text x="72.7" y="41.1">3</text>
<text x="72.7" y="36.6">1</text>
<text x="72.7" y="38.8">2</text>
<text x="73.9" y="37.1">F1</text>
<text x="73.9" y="39.4">F2</text>
<text x="73.9" y="41.6">F3</text>
<text x="78.3" y="39.4">F2</text>
<text x="78.3" y="41.8">F3</text>
<text x="78.3" y="37.3">F1</text>
<text x="80.1" y="38.7">7</text>
<text x="80.1" y="41">6</text>
<text x="80.1" y="36.5">8</text>
<text x="86.8" y="38.7">R525</text>
<text x="92" y="36.3">0</text>
<text x="92" y="38.7">0</text>
<text x="103.9" y="37.1">TXD1</text>
<text x="103.9" y="39.4">RXD1</text>
<text x="114.5" y="36">R523</text>
<text x="114.5" y="37.1">100K</text>
<text x="124.1" y="41.6">JIG_ON</text>
<text x="141.9" y="37">USBDM</text>
<text x="151.5" y="41.3">1M</text>
<text x="151.5" y="40.2">R508</text>
<text x="156.1" y="40.2">R509</text>
<text x="156.3" y="41.3">1M</text>
<text x="162.2" y="36.6">3</text>
<text x="163.6" y="37">D2_I</text>
<text x="167" y="37.1">D2_C</text>
<text x="170.4" y="36.5">4</text>
<text x="183.9" y="37.1">USB_D-</text>
<text x="39.1" y="47.8">3</text>
<text x="39.1" y="45.6">2</text>
<text x="39.1" y="43.3">1</text>
<text x="40.1" y="43.8">IO1</text>
<text x="40.1" y="46">GND</text>
<text x="45.2" y="46">IO4</text>
<text x="45.2" y="43.8">IO5</text>
<text x="47.1" y="47.8">4</text>
<text x="47.1" y="45.6">5</text>
<text x="47.1" y="43.3">6</text>
<text x="72.7" y="43.3">4</text>
<text x="73.9" y="43.8">F4</text>
<text x="75.8" y="44.9">GND</text>
<text x="77.1" y="46.3">9</text>
<text x="78.3" y="43.8">F4</text>
<text x="80.1" y="43.2">5</text>
<text x="124.1" y="46">AUX_ON</text>
<text x="40.1" y="48.3">IO2</text>
<text x="45" y="48.3">IO3</text>
<text x="53.1" y="51.7">50V</text>
<text x="53.2" y="51.1">9PF</text>
<text x="53.2" y="50.2">C513</text>
<text x="55.3" y="50.8">9PF</text>
<text x="55.4" y="50">C504</text>
<text x="55.4" y="51.7">50V</text>
<text x="57.6" y="51.7">50V</text>
<text x="57.7" y="50.2">C516</text>
<text x="57.7" y="51.1">9PF</text>
<text x="96.7" y="50">16V</text>
<text x="96.9" y="49.1">10NF</text>
<text x="96.9" y="48.3">C514</text>
<text x="114.9" y="49.2">RB520S-30</text>
<text x="116" y="48">D500</text>
<text x="64.8" y="59.4">+VDD_SLEEP</text>
<text x="77.2" y="65.4">R504</text>
<text x="97.9" y="64">VBAT</text>
<text x="102.2" y="65.9">BTC500</text>
<text x="156.4" y="63.9">TP502</text>
<text x="159.8" y="63.9">TP503</text>
<text x="163.2" y="63.9">TP504</text>
<text x="32.1" y="70.7">TEMP_PRODUCT</text>
<text x="51.8" y="67.6">100K</text>
<text x="51.9" y="66.4">R505</text>
<text x="64.9" y="69.5">VF</text>
<text x="77.4" y="66.6">10K</text>
<text x="101.4" y="66.7">2005-03-242</text>
<text x="101.8" y="67.9">1</text>
<text x="101.8" y="69.1">2</text>
<text x="101.8" y="70.2">3</text>
<text x="101.8" y="71.3">4</text>
<text x="102.8" y="68.4">1</text>
<text x="102.8" y="69.5">2</text>
<text x="102.8" y="70.6">3</text>
<text x="102.8" y="71.7">NC</text>
<text x="45.9" y="74.8">R507</text>
<text x="45.9" y="76">NC</text>
<text x="52.2" y="74">NCP15WB473J04RC</text>
<text x="52.4" y="73">VR500</text>
<text x="72.1" y="73.7">R506</text>
<text x="72.1" y="74.8">20K</text>
<text x="77.4" y="73.7">C502</text>
<text x="77.4" y="74.6">100NF</text>
<text x="77.7" y="75.4">10V</text>
<text x="82.1" y="75.4">50V</text>
<text x="91.8" y="74.4">RSB6.8S-TE61</text>
<text x="92.6" y="73.2">U503</text>
<text x="101.8" y="74.7">7</text>
<text x="101.8" y="72.4">5</text>
<text x="101.8" y="73.6">6</text>
<text x="102.8" y="72.9">NC</text>
<text x="102.8" y="74">NC</text>
<text x="102.8" y="75.1">NC</text>
<text x="26.6" y="95.3">V_EXT_CHARGE</text>
<text x="58.8" y="95.4">+VDD_IO_HIGH</text>
<text x="61.4" y="94.4">2.9V</text>
<text x="83.1" y="92.2">Typical 3.7V</text>
<text x="84.4" y="93.2">VBAT</text>
<text x="89.1" y="95.5">R510</text>
<text x="38.6" y="101.5">NC</text>
<text x="38.6" y="100.4">ZD501</text>
<text x="43.2" y="101.2">10UF</text>
<text x="43.3" y="101.8">10V</text>
<text x="43.4" y="100">TA500</text>
<text x="47.8" y="100">C503</text>
<text x="47.9" y="101.2">100NF</text>
<text x="62.7" y="100.9">R511</text>
<text x="63.1" y="101.8">2K</text>
<text x="68.1" y="101.8">U502</text>
<text x="87" y="101.2">TDZ5.6</text>
<text x="87" y="100">ZD500</text>
<text x="89" y="96.6">330K,1%</text>
<text x="99.5" y="101.2">C505</text>
<text x="104.2" y="96.1">Typical 1.4V</text>
<text x="104.7" y="97.4">MES_BATT</text>
<text x="136.6" y="100.9">2.9V</text>
<text x="150.4" y="98.7">TR500</text>
<text x="150.4" y="99.5">PEMD10</text>
<text x="29.6" y="107.7">+VBUS</text>
<text x="30.4" y="106.8">5.0V</text>
<text x="47.8" y="102.3">10V</text>
<text x="64" y="104.8">1</text>
<text x="64" y="107.1">2</text>
<text x="64.9" y="107.4">USB</text>
<text x="64.9" y="105.6">CRDL</text>
<text x="65" y="102.9">ISL6299AIRZ-T</text>
<text x="71.7" y="107.4">ICDL</text>
<text x="71.9" y="105.1">BAT</text>
<text x="74.1" y="107.1">9</text>
<text x="74.1" y="104.8">10</text>
<text x="90.6" y="103.2">200K,1%</text>
<text x="91.9" y="102.3">R512</text>
<text x="99.3" y="102.9">10V</text>
<text x="99.4" y="102.1">100NF</text>
<text x="134" y="102">+VDD_IO_HIGH</text>
<text x="148.5" y="104.8">5</text>
<text x="148.5" y="107.1">6</text>
<text x="148.5" y="102.6">4</text>
<text x="149.6" y="106.5">C1</text>
<text x="149.9" y="104.6">B2</text>
<text x="149.9" y="102.1">E2</text>
<text x="153.5" y="104.6">B1</text>
<text x="153.5" y="102.3">C2</text>
<text x="153.6" y="106.8">E1</text>
<text x="155.2" y="102.6">3</text>
<text x="155.2" y="104.8">2</text>
<text x="155.2" y="107.1">1</text>
<text x="161.1" y="105.7">R513</text>
<text x="161.1" y="106.8">100K</text>
<text x="170.4" y="102">USB_IN</text>
<text x="170.4" y="104.3">+VBUS</text>
<text x="26.7" y="112.2">END_OF_CHG</text>
<text x="28.9" y="109.9">AUX_ON</text>
<text x="64" y="113.8">5</text>
<text x="64" y="109.3">3</text>
<text x="64" y="111.6">4</text>
<text x="64.9" y="111.6">_CHG</text>
<text x="64.9" y="113.9">_EN</text>
<text x="64.9" y="109.4">_PPR</text>
<text x="70.6" y="111.6">USBON</text>
<text x="71.8" y="109.4">GND</text>
<text x="71.9" y="113.9">IMIN</text>
<text x="74.1" y="109.3">8</text>
<text x="74.1" y="113.8">6</text>
<text x="74.1" y="111.6">7</text>
<text x="103.9" y="112.2">USB_CHG_ON</text>
<text x="28.8" y="114.4">CHG_ON</text>
<text x="59.1" y="119.1">1000nF</text>
<text x="59.1" y="117.9">C506</text>
<text x="59.3" y="120">10V</text>
<text x="67.3" y="116.4">11</text>
<text x="68.2" y="115.3">GND</text>
<text x="74.9" y="119.6">150K,1%</text>
<text x="74.9" y="118.5">R515</text>
<text x="84.2" y="118.3">R514</text>
<text x="84.2" y="119.4">33.2K,1%</text>
<text x="39.7" y="121.6">VC040205X150R</text>
<text x="39.7" y="120.9">U708</text>
<text x="46.4" y="121.6">VC040205X150R</text>
<text x="46.4" y="120.9">VR501</text>
<text x="186.2" y="130">Rev 0.6</text>
</g>
</svg>
